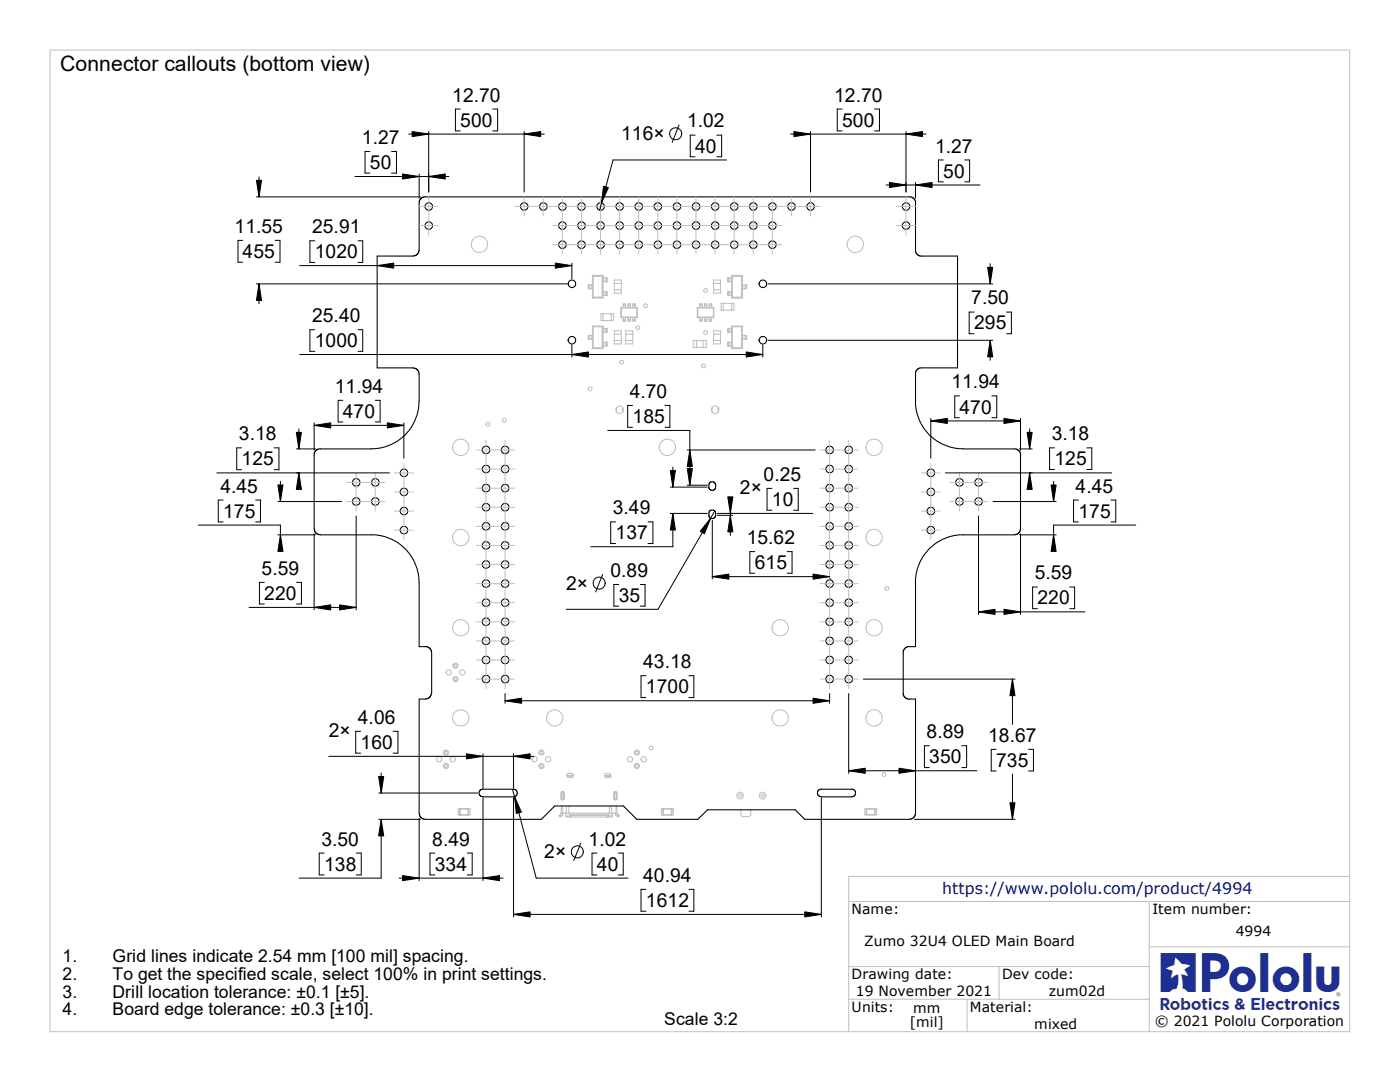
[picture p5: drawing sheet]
<svg xmlns="http://www.w3.org/2000/svg" width="279mm" height="216mm" viewBox="0 0 279 216" stroke-linecap="round" stroke-linejoin="round" font-family="sans-serif">
<g fill="none" stroke="#c0c0c0" stroke-width=".2">
<path d="M10 10h259.4v195.9h-259.4zM85.6 39.3v7.6M104.6 39.3v3.8M108.4 39.3v3.8M112.2 39.3v11.4M116 39.3v11.4M119.8 39.3v11.4M123.7 39.3v11.4M127.5 39.3v11.4M131.3 39.3v11.4M135.1 39.3v11.4M138.9 39.3v11.4"/>
<path d="M142.7 39.3v11.4M146.5 39.3v11.4M150.3 39.3v11.4M154.1 39.3v11.4M157.9 39.3v3.8M161.8 39.3v3.8M180.8 39.3v7.6M83.7 45h3.8M83.7 41.2h3.8M102.7 41.2h61M110.3 48.8h45.7M110.3 45h45.7"/>
<path d="M178.9 45h3.8M178.9 41.2h3.8M69.2 96.3h7.6M71.1 94.4v7.6M74.9 94.4v7.6M78.7 98.2h3.8M78.7 94.4h3.8M80.6 92.5v15.2M95.1 93.6h7.6M95.1 89.8h7.6M95.1 97.4h7.6M97 87.9v49.5"/>
<path d="M100.8 87.9v49.5M163.7 93.6h7.6M163.7 89.8h7.6M163.7 97.4h7.6M165.6 87.9v49.5M169.4 87.9v49.5M183.9 98.2h3.8M183.9 94.4h3.8M185.8 92.5v15.2M189.6 96.3h7.6M191.5 94.4v7.6M195.3 94.4v7.6"/>
<path d="M69.2 100.1h7.6M78.7 105.8h3.8M78.7 102h3.8M95.1 116.5h7.6M95.1 112.6h7.6M95.1 108.8h7.6M95.1 101.2h7.6M95.1 105h7.6M163.7 116.5h7.6M163.7 112.6h7.6M163.7 108.8h7.6M163.7 101.2h7.6"/>
<path d="M163.7 105h7.6M183.9 105.8h3.8M183.9 102h3.8M189.6 100.1h7.6M95.1 120.3h7.6M95.1 124.1h7.6M95.1 127.9h7.6M95.1 131.7h7.6M95.1 135.5h7.6M163.7 120.3h7.6M163.7 124.1h7.6M163.7 127.9h7.6"/>
<path d="M163.7 131.7h7.6M163.7 135.5h7.6M169.4 179.9h100M229.4 179.9v26M269.4 174.9h-100v31M169.4 199.4h60M169.4 192.9h60M193 199.4v6.5M199.4 192.9v6.5M229.4 188.9h40"/>
</g>
<g fill="none" stroke="#c0c0c0" stroke-width=".21">
<path d="M117.6 56.9h.1M117.6 57.6h.1M117.6 56.9h-.2v.7h.2M117.6 56.9v.7M117.7 56.9h.4M117.7 57.6h.5M117.7 56.9v.7M118.1 56.9h.1M118.1 56.9v.7M118.2 59.5h2.2M118.2 54.9h2.2M118.2 54.9v4.6"/>
<path d="M118.2 54.9l.1 .2M118.3 55.1h1.9v4.3h-1.9M118.3 55.1h1.9M118.3 55.1v4.3M118.3 59.4l-.1 .1M120.2 59.3l-1.9 .1M120.2 55.1v4.2M120.2 59.3l.2 .2M120.4 56.2h.5M120.4 55.5h.5M120.4 59h.5M120.4 58.2h.5"/>
<path d="M120.4 54.9v4.6M120.4 54.9l-.2 .2M120.4 55.5v.7M120.4 58.2v.8M120.9 59h.1M120.9 58.2h.1M120.9 56.2h.1M120.9 55.5h.1M120.9 55.5v.7M120.9 58.2v.8M121 55.5h.2v.7h-.2M121 58.2h.2v.8h-.2"/>
<path d="M121 55.5v.7M121 58.2v.8M122.6 55.9h1.4v2.6h-1.4zM122.6 57.8h1.4M122.6 56.6h1.4M142.4 55.9h1.4v2.6h-1.4zM142.4 57.8h1.4M142.4 56.6h1.4M145.4 58.2h.1M145.4 59h.1M145.4 55.5h.1M145.4 56.2h.1"/>
<path d="M145.4 55.5v.7M145.4 58.2v.8M145.4 55.5h-.2v.7h.2M145.4 58.2h-.2v.8h.2M145.5 55.5v.7M145.5 58.2v.8M145.5 56.2h.5M145.5 55.5h.5M145.5 59h.5M145.5 58.2h.5M145.9 55.5v.7M145.9 58.2v.8"/>
<path d="M146 54.9v4.6M146 59.5h2.2M146 54.9l.1 .2M146 54.9h2.2M146.1 55.1v4.3M146.1 55.1h1.9v4.3h-1.9M146.1 55.1h.1M146.1 59.4l-.1 .1M146.2 55.1v4.2M146.2 59.3h1.8M146.2 59.3l-.1 .1M146.2 55.1h1.8"/>
<path d="M148 55.1v4.2M148 59.3l.2 .2M148.2 54.9v4.6M148.2 54.9l-.2 .2M148.2 56.9h.5M148.3 56.9v.7M148.7 56.9h.1M148.7 56.9v.7M148.8 56.9v.7M148.8 56.9h.2v.7h-.8M117.6 66.9h.1M117.6 67.7h.1"/>
<path d="M117.6 66.9h-.2v.8h.2M117.6 66.9v.8M117.7 66.9h.4M117.7 67.7h.5M117.7 66.9v.8M118.1 66.9h.1M118.1 66.9v.8M118.2 65.1l.2 .1h1.8M118.2 65.1h2.2M118.2 69.6h2.2M118.2 65.1v4.5M118.3 69.4h1.9"/>
<path d="M118.3 69.4l-.1 .2M119.9 62.6h2.6v1.4h-2.6zM120.2 65.2v4.2M120.2 65.2h-1.9v4.2M120.2 65.2h.1M120.2 69.4l.2 .2M120.4 68.3h.5M120.4 69h.5M120.4 66.3h.5M120.4 65.5h.5M120.4 62.6v1.4M120.4 65.1v4.5"/>
<path d="M120.4 65.1l-.2 .1M120.4 65.5v.8M120.4 68.3v.7M120.9 69h.1M120.9 68.3h.1M120.9 66.3h.1M120.9 65.5h.1M120.9 65.5v.8M120.9 68.3v.7M121 68.3h.2v.7h-.2M121 65.5h.2v.8h-.2M121 65.5v.8"/>
<path d="M121 68.3v.7M122 62.6v1.4M122.6 66h1.4v2.6h-1.4zM122.6 66.7h1.4M122.6 67.9h1.4M123.9 61.3v2.1M123.9 61.3l.1 .1M123.9 61.3h3.3M123.9 63.4h3.3M124 63.3h3.1M124 61.4h3.2v1.9h-3.2M124 61.4v1.9"/>
<path d="M124 61.4h3.1M124 63.3l-.1 .1M124.4 60.9h.4M124.4 63.8h.4M124.4 61.4v-.8h.4v.8M124.4 63.3v.8h.4v-.8M124.4 63.9h.4M124.4 60.8h.4M124.9 66h1.4v2.6h-1.4zM124.9 66.7h1.4M124.9 67.9h1.4M125.3 61.4v-.8h.5v.8"/>
<path d="M125.3 63.3v.8h.5v-.8M125.3 60.9h.5M125.3 63.8h.5M125.3 63.9h.5M125.3 60.8h.5M126.3 60.9h.5M126.3 63.8h.5M126.3 61.4v-.8h.5v.8M126.3 63.3v.8h.5v-.8M126.3 63.9h.5M126.3 60.8h.5M127.1 63.3l.1 .1"/>
<path d="M127.1 61.4v1.9M127.2 61.3l-.1 .1M127.2 61.3v2.1M138.3 67.9h2.7v1.4h-2.7zM139 67.9v1.4M139.1 61.3h3.4M139.1 63.4h3.4M139.1 61.3v2.1M139.1 61.3l.1 .1M139.2 63.3h3.2M139.2 61.4h3.2v1.9h-3.2M139.2 61.4h3.2"/>
<path d="M139.2 61.4v1.9M139.2 63.3l-.1 .1M139.6 60.9h.5M139.6 63.8h.5M139.6 63.9h.5M139.6 60.8h.5M139.6 63.3v.8h.5v-.8M139.6 61.4v-.8h.5v.8M140.3 67.9v1.4M140.6 60.9h.5M140.6 63.8h.5M140.6 63.9h.5"/>
<path d="M140.6 60.8h.5M140.6 63.3v.8h.5v-.8M140.6 61.4v-.8h.5v.8M141.6 60.9h.4M141.6 63.8h.4M141.6 63.9h.4M141.6 60.8h.4M141.6 63.3v.8h.4v-.8M141.6 61.4v-.8h.4v.8M142.4 63.3l.1 .1M142.4 61.4v1.9M142.4 66h1.4v2.6h-1.4z"/>
<path d="M142.4 66.7h1.4M142.4 67.9h1.4M142.5 61.3l-.1 .1M142.5 61.3v2.1M143.9 60.5h2.6v1.4h-2.6zM144.4 60.5v1.4M145.4 65.5h.1M145.4 66.3h.1M145.4 68.3h.1M145.4 69h.1M145.4 68.3h-.2v.7h.2M145.4 65.5h-.2v.8h.2"/>
<path d="M145.4 65.5v.8M145.4 68.3v.7M145.5 68.3h.5M145.5 69h.5M145.5 66.3h.5M145.5 65.5h.5M145.5 65.5v.8M145.5 68.3v.7M145.9 65.5v.8M145.9 68.3v.7M146 60.5v1.4M146 65.1l.2 .1"/>
<path d="M146 65.1h2.2M146 65.1v4.5M146 69.6h2.2M146.1 69.4h1.9M146.1 69.4l-.1 .2M146.2 65.2h1.8M146.2 65.2v4.2M148 65.2v4.2M148 65.2h-1.9v4.2M148 65.2h.1M148 69.4l.2 .2M148.2 65.1l-.2 .1"/>
<path d="M148.2 65.1v4.5M148.2 66.9h.5M148.3 66.9v.8M148.7 66.9h.1M148.7 66.9v.8M148.8 66.9h.2v.8h-.8M148.8 66.9v.8M123.1 81.3v.9M124.2 81.3v.9M142.1 81.3v.9M143.3 81.3v.9M88.8 149.9h.3l.2 .1-.2 .5-.3-.1z"/>
<path d="M88.8 152.7l.3-.1 .2 .4a.3 .3 0 0 1-.4 .1 .3 .3 0 0 1-.1-.4zM107.8 149.9h.4l.1 .1-.1 .5-.4-.1zM107.8 152.7l.4-.1 .1 .4a.3 .3 0 0 1-.4 .1 .3 .3 0 0 1-.1-.4zM112 158h.6v1.3a.37 .37 0 0 1-.2 .3 .37 .37 0 0 1-.4-.1zM112 158.4h.1M112 158.1v1.4M112.1 159.3h.4M112.1 158.7h.4M112.2 158h.1M112.2 157.9v.1M112.2 158h.3M112.4 158v.3"/>
<path d="M112.5 158.3h.1M112.5 158.3h-.4v1.3M112.5 158.3v1.3M112.6 158.1v.2M113.2 154.7h.2M113.2 155h.2M113.3 154.7v.3M113.4 154.7h.3M113.4 154.7v.4M113.4 155.1h.8M113.6 154.3h.6l.2 .2v.4l-.4 .2M113.6 154.3l-.4 .1v.5l.2 .2 .6 .1"/>
<path d="M113.7 154.7v.4M113.7 154.7h.8M113.9 154.7v.4M114.3 154.7v.4M120.7 154.7h.2M120.9 154.7h.3M120.9 154.7v.4M120.9 155.1h.3M121.1 154.3l-.3 .1-.1 .5 .2 .2 .6 .1M121.1 154.3h.6l.2 .2v.4l-.4 .2M121.2 155.1h.5M121.2 154.7h.8"/>
<path d="M121.2 154.7v.4M121.4 154.7v.4M121.8 154.7v.4M121.8 155h.1M121.9 154.7v.3M122.5 158.3h.1M122.5 158h.6v1.3a.37 .37 0 0 1-.2 .3 .37 .37 0 0 1-.4-.1zM122.5 158.1v.2M122.6 159.3h.4M122.6 158.7h.4M122.6 158.3h.4v1.3M122.6 158.3v1.3"/>
<path d="M122.7 158h.3M122.8 158v.3M122.9 157.9v.1M123 158.4h.1M123.1 158.1v1.4M126.9 152.7l.3-.1 .2 .4a.3 .3 0 0 1-.4 .1 .3 .3 0 0 1-.1-.4zM126.9 149.9h.3l.2 .1-.2 .5-.3-.1zM147.5 158.5h.3l.2 .1a.3 .3 0 0 1-.3 .4 .3 .3 0 0 1-.2-.5zM91.4 161.4h2.4v1.2h-2.4zM91.7 161.4v1.2M93.4 161.4l.1 1.2h-1.7v-1.2h1.6M93.5 161.4v1.2"/>
<path d="M111.8 162.6l-.3 .1 .3 .3 .2-.1M111.8 162.6l.2 .3M112 162.3l-.2 .3M112 162.3h.2M112 160.8v1.5h.4M112.2 160.8v1.5M112.2 162.3h10.9M112.4 162.3l-.4 .6M112.4 162.3h.1M112.9 162.3l.2 .7h9l.1-.1 .1-.6M112.9 162.8h.8M113 160.8v1.5"/>
<path d="M113.5 160.8v1.5M113.6 162.3l.1 .7h.3v-.3M113.7 162.6l.3 .1M113.7 162.5h7.8M114 162.7h7.2M121.5 162.6l-.3 .1M121.5 162.8h.7M121.5 162.3v.6l-.3 .1v-.3M121.6 160.8v1.5M122.1 160.8v1.5M122.9 160.8v1.5M123.1 162.3h.1"/>
<path d="M123.1 160.8v1.5M123.1 162.3h-.3v.3l.3 .3M123.1 162.3l.3 .3M123.4 162.6l.2 .1-.2 .3-.3-.1M123.4 162.6l-.3 .3M132 161.4h2.4v1.2h-2.4zM132.3 161.4v1.2M132.4 161.4v1.2h1.6v-1.2M132.4 161.4h1.6M132.4 161.4v1.2M134 161.4v1.2M134.1 161.4v1.2"/>
<path d="M147.9 161.6v1l.2 .3h1.4l.3-.3v-1M172.6 161.4h2.4v1.2h-2.4zM172.9 161.4v1.2h1.8v-1.2M173 161.4h1.6M173 161.4v1.2M173 161.4l-.1 1.2M174.6 161.4v1.2"/>
<circle cx="95.7" cy="48.8" r="1.63"/>
<circle cx="140.8" cy="58" r=".4"/>
<circle cx="170.7" cy="48.8" r="1.64"/>
<circle cx="117.8" cy="77.6" r=".38"/>
<circle cx="124" cy="72.3" r=".38"/>
<circle cx="127.3" cy="65.4" r=".38"/>
<circle cx="128.8" cy="61" r=".38"/>
<circle cx="140.4" cy="73" r=".38"/>
<circle cx="140.8" cy="66.4" r=".4"/>
<circle cx="91.9" cy="89.3" r="1.65"/>
<circle cx="97.4" cy="84.6" r=".4"/>
<circle cx="100.6" cy="83.9" r=".38"/>
<circle cx="123.7" cy="81.8" r=".75"/>
<circle cx="133.2" cy="89.3" r="1.64"/>
<circle cx="142.7" cy="81.8" r=".75"/>
<circle cx="174.4" cy="89.3" r="1.65"/>
<circle cx="91.9" cy="107.2" r="1.65"/>
<circle cx="174.4" cy="107.2" r="1.65"/>
<circle cx="177" cy="117.4" r=".4"/>
<circle cx="89.5" cy="134.2" r=".52"/>
<circle cx="90.9" cy="135.5" r=".31"/>
<circle cx="90.9" cy="132.8" r=".31"/>
<circle cx="90.9" cy="135.5" r=".52"/>
<circle cx="90.9" cy="132.8" r=".52"/>
<circle cx="91.9" cy="125.3" r="1.63"/>
<circle cx="92.3" cy="134.2" r=".52"/>
<circle cx="155.7" cy="125.3" r="1.63"/>
<circle cx="174.4" cy="125.3" r="1.63"/>
<circle cx="87.7" cy="151.5" r=".53"/>
<circle cx="89" cy="150.2" r=".52"/>
<circle cx="89" cy="152.9" r=".53"/>
<circle cx="90.4" cy="151.5" r=".53"/>
<circle cx="91.9" cy="143.3" r="1.63"/>
<circle cx="106.7" cy="151.5" r=".53"/>
<circle cx="108" cy="150.2" r=".52"/>
<circle cx="108.1" cy="152.9" r=".53"/>
<circle cx="109.4" cy="151.5" r=".53"/>
<circle cx="110.7" cy="143.3" r="1.63"/>
<circle cx="125.8" cy="151.5" r=".53"/>
<circle cx="127.1" cy="150.2" r=".52"/>
<circle cx="127.1" cy="152.9" r=".53"/>
<circle cx="128.5" cy="151.5" r=".53"/>
<circle cx="130" cy="149.2" r=".38"/>
<circle cx="147.7" cy="158.7" r=".67"/>
<circle cx="152.2" cy="158.7" r=".67"/>
<circle cx="152.2" cy="158.7" r=".3"/>
<circle cx="155.7" cy="143.3" r="1.63"/>
<circle cx="174.4" cy="143.3" r="1.63"/>
<circle cx="176.4" cy="154.5" r=".38"/>
</g>
<g fill="none" stroke="#000" stroke-width=".21">
<path d="M182.7 40.5v9.7l.5 .7 .7 .2M182.8 40.5l-.3-.7-.7-.5-96.9-.1-.7 .3-.5 .7v9.7l-.3 .7-.3 .3-.6 .2h-7.2v22.3h7.2l.5 .1 .4 .4 .3 .7-.1 6.3-.3 1.8-.6 1.4-1 1.7-1.3 1.4-1.7 1.2-1.9 .8-2.7 .4h-10.5l-.4 .1-.5 .8v15l.2 .8 .6 .3 .4 .1h10.2M183.9 51.1h7.2v22.3h-7.5l-.7 .5-.2 .4v6.6l.3 1.8 .6 1.4 1 1.7 1.3 1.4 1.7 1.2 2 .8 2.6 .4h10.6l.7 .5 .2 .7M141.4 97.2l.4 .6 .4 .1 .3-.2 .3-.5-.1-.8-.3-.3-.7 .1-.2 .4v.6M203.7 90.8v14.7l-.3 .8-.4 .3-.5 .1h-11.1l-1.8 .4-1.5 .5-1.2 .7-1 .8-1.6 1.8-.7 1.2-.6 1.5-.3 2.6M74.1 106.7l2.7 .4 1.4 .5 1.2 .7 1.8 1.6 .8 1 .7 1.2 .6 1.5 .3 1.8 .1 13.6h1.2M141.4 102.8l.4 .6 .4 .1 .3-.1 .3-.6-.1-.8-.3-.2-.7 .1-.2 .3v.6M182.7 116.2v12.8l-1.7 .1-.6 .4-.1 .4v8.7l.5 .7 .7 .2M84.9 129l.7 .2 .5 .7v8.4M86.1 138.3l-.2 .7-.6 .4-1.6 .1v22.8v.4l.4 .5 .8 .3h23.1l2.7-2.7h13.7l2.7 2.7h12.2l1.9-1.9h17.5l1.9 1.9 21.2-.1 .7-.4 .2-.7v-22.8h-1.2M95.8 157.7l.6-.3 6.3 .1 .4 .2 .2 .5-.3 .5-.5 .3h-6.1l-.4-.1-.3-.3-.1-.6zM163.3 157.7l.6-.3 6.3 .1 .4 .2 .2 .5-.2 .5-.6 .3h-6.1l-.4-.1-.3-.3v-.6z"/>
<path d="M91.8 162.6h.1M91.8 161.4h.1M93.4 162.6h.1M93.4 161.4h.1M132.4 161.4h.1M132.4 162.6h.1M134 161.4h.1M134 162.6h.1"/>
<circle cx="85.6" cy="41.2" r=".76"/>
<circle cx="85.6" cy="45" r=".76"/>
<circle cx="104.6" cy="41.2" r=".76"/>
<circle cx="108.4" cy="41.2" r=".76"/>
<circle cx="112.2" cy="41.2" r=".76"/>
<circle cx="112.2" cy="45" r=".76"/>
<circle cx="112.2" cy="48.8" r=".76"/>
<circle cx="114.1" cy="56.6" r=".76"/>
<circle cx="116" cy="48.8" r=".76"/>
<circle cx="116" cy="45" r=".76"/>
<circle cx="116" cy="41.2" r=".76"/>
<circle cx="119.8" cy="48.8" r=".76"/>
<circle cx="119.8" cy="41.2" r=".76"/>
<circle cx="119.8" cy="45" r=".76"/>
<circle cx="123.7" cy="48.8" r=".76"/>
<circle cx="123.7" cy="45" r=".76"/>
<circle cx="123.7" cy="41.2" r=".76"/>
<circle cx="127.5" cy="45" r=".76"/>
<circle cx="127.5" cy="41.2" r=".76"/>
<circle cx="127.5" cy="48.8" r=".76"/>
<circle cx="131.3" cy="41.2" r=".76"/>
<circle cx="131.3" cy="48.8" r=".76"/>
<circle cx="131.3" cy="45" r=".76"/>
<circle cx="135.1" cy="48.8" r=".76"/>
<circle cx="135.1" cy="45" r=".76"/>
<circle cx="135.1" cy="41.2" r=".76"/>
<circle cx="138.9" cy="41.2" r=".76"/>
<circle cx="138.9" cy="45" r=".76"/>
<circle cx="138.9" cy="48.8" r=".76"/>
<circle cx="142.7" cy="41.2" r=".76"/>
<circle cx="142.7" cy="45" r=".76"/>
<circle cx="142.7" cy="48.8" r=".76"/>
<circle cx="146.5" cy="41.2" r=".76"/>
<circle cx="146.5" cy="48.8" r=".76"/>
<circle cx="146.5" cy="45" r=".76"/>
<circle cx="150.3" cy="41.2" r=".76"/>
<circle cx="150.3" cy="48.8" r=".76"/>
<circle cx="150.3" cy="45" r=".76"/>
<circle cx="152.2" cy="56.6" r=".76"/>
<circle cx="154.1" cy="41.2" r=".76"/>
<circle cx="154.1" cy="45" r=".76"/>
<circle cx="154.1" cy="48.8" r=".76"/>
<circle cx="157.9" cy="41.2" r=".76"/>
<circle cx="161.8" cy="41.2" r=".76"/>
<circle cx="180.8" cy="41.2" r=".76"/>
<circle cx="180.8" cy="45" r=".76"/>
<circle cx="114.1" cy="67.9" r=".76"/>
<circle cx="152.2" cy="67.9" r=".76"/>
<circle cx="71.1" cy="96.3" r=".77"/>
<circle cx="74.9" cy="96.3" r=".77"/>
<circle cx="80.6" cy="94.4" r=".77"/>
<circle cx="80.6" cy="98.2" r=".77"/>
<circle cx="97" cy="89.8" r=".77"/>
<circle cx="97" cy="93.6" r=".77"/>
<circle cx="97" cy="97.4" r=".77"/>
<circle cx="100.8" cy="89.8" r=".77"/>
<circle cx="100.8" cy="97.4" r=".77"/>
<circle cx="100.8" cy="93.6" r=".77"/>
<circle cx="165.6" cy="93.6" r=".77"/>
<circle cx="165.6" cy="89.8" r=".77"/>
<circle cx="165.6" cy="97.4" r=".77"/>
<circle cx="169.4" cy="89.8" r=".77"/>
<circle cx="169.4" cy="97.4" r=".77"/>
<circle cx="169.4" cy="93.6" r=".77"/>
<circle cx="185.8" cy="98.2" r=".77"/>
<circle cx="185.8" cy="94.4" r=".77"/>
<circle cx="191.5" cy="96.3" r=".77"/>
<circle cx="195.3" cy="96.3" r=".77"/>
<circle cx="71.1" cy="100.1" r=".77"/>
<circle cx="74.9" cy="100.1" r=".77"/>
<circle cx="80.6" cy="105.8" r=".77"/>
<circle cx="80.6" cy="102" r=".77"/>
<circle cx="97" cy="108.8" r=".77"/>
<circle cx="97" cy="112.6" r=".77"/>
<circle cx="97" cy="101.2" r=".77"/>
<circle cx="97" cy="105" r=".77"/>
<circle cx="97" cy="116.5" r=".77"/>
<circle cx="100.8" cy="105" r=".77"/>
<circle cx="100.8" cy="108.8" r=".77"/>
<circle cx="100.8" cy="116.5" r=".77"/>
<circle cx="100.8" cy="101.2" r=".77"/>
<circle cx="100.8" cy="112.6" r=".77"/>
<circle cx="165.6" cy="105" r=".77"/>
<circle cx="165.6" cy="108.8" r=".77"/>
<circle cx="165.6" cy="101.2" r=".77"/>
<circle cx="165.6" cy="116.5" r=".77"/>
<circle cx="165.6" cy="112.6" r=".77"/>
<circle cx="169.4" cy="101.2" r=".77"/>
<circle cx="169.4" cy="116.5" r=".77"/>
<circle cx="169.4" cy="105" r=".77"/>
<circle cx="169.4" cy="112.6" r=".77"/>
<circle cx="169.4" cy="108.8" r=".77"/>
<circle cx="185.8" cy="105.8" r=".77"/>
<circle cx="185.8" cy="102" r=".77"/>
<circle cx="191.5" cy="100.1" r=".77"/>
<circle cx="195.3" cy="100.1" r=".77"/>
<circle cx="97" cy="124.1" r=".77"/>
<circle cx="97" cy="135.5" r=".77"/>
<circle cx="97" cy="127.9" r=".77"/>
<circle cx="97" cy="120.3" r=".77"/>
<circle cx="97" cy="131.7" r=".77"/>
<circle cx="100.8" cy="120.3" r=".77"/>
<circle cx="100.8" cy="135.5" r=".77"/>
<circle cx="100.8" cy="131.7" r=".77"/>
<circle cx="100.8" cy="124.1" r=".77"/>
<circle cx="100.8" cy="127.9" r=".77"/>
<circle cx="165.6" cy="127.9" r=".77"/>
<circle cx="165.6" cy="135.5" r=".77"/>
<circle cx="165.6" cy="124.1" r=".77"/>
<circle cx="165.6" cy="120.3" r=".77"/>
<circle cx="165.6" cy="131.7" r=".77"/>
<circle cx="169.4" cy="124.1" r=".77"/>
<circle cx="169.4" cy="135.5" r=".77"/>
<circle cx="169.4" cy="120.3" r=".77"/>
<circle cx="169.4" cy="127.9" r=".77"/>
<circle cx="169.4" cy="131.7" r=".77"/>
</g>
<g fill="none" stroke="#000" stroke-width=".2">
<path d="M51.2 39.3h32.7M51.7 35.3v4M70.8 35.2h18.8M73.8 30.2h-.9v4.3h.9M78.1 30.2h1v4.3h-1M81.6 26.8h27M83.7 34.7v4.8M85.6 26.2v12.1M91.9 21.8h-1v4.3h1M98.3 21.8h1v4.3h-1M104.6 26.2v12.1M135.5 24.9l-1.3 3.5"/>
<path d="M138.7 27h-.9v4.3h.9M143 27h1v4.3h-1M145 31.9h-22.7l-2.6 10.1M157.8 26.8h27M161.8 26.2v12.1M168.1 21.8h-1v4.3h1M174.5 21.8h1v4.3h-1M176.8 36.9h18.8M180.8 26.2v12.1M182.7 36.4v3.1M188.3 31.9h-1v4.4h1M192.5 31.9h1v4.4h-1"/>
<path d="M48.4 48h-.9v4.3h.9M51.2 56.6h62M51.7 56.6v4M54.9 48h1v4.3h-1M59.8 53h54.3M62.8 48h-1v4.4h1M71.5 48h.9v4.4h-.9M114.1 52.5v3.1M153.2 56.6h44.9M197.6 52.6v4M59.8 70.7h92.4M62.8 65.8h-1v4.3h1"/>
<path d="M68.4 79.9h-.9v4.3h.9M71.5 65.8h.9v4.3h-.9M74.9 79.9h1v4.3h-1M114.1 68.9v2.3M152.2 68.9v2.3M153.2 67.9h44.9M191.5 79h-1v4.4h1M194.4 62.3h-1v4.3h1M197.6 67.9v4M198 79h.9v4.4h-.9M200.9 62.3h.9v4.3h-.9M43.3 94.4h34.4"/>
<path d="M44.5 99.8h-.9v4.3h.9M48.2 89.4h-1v4.3h1M51 99.8h1v4.3h-1M54.7 89.4h1v4.3h-1M56 96.1v4M59.1 89.6h3.8M59.6 94.4h.1M59.6 85.6v4M62.7 84.4v5.4M62.7 84.9h17.9M80.6 84.4v7M121.3 85.9h16.4v10.9"/>
<path d="M126.2 80.9h-.9v4.4h.9M132.7 80.9h1v4.4h-1M133.8 97.2h7.3M134.3 93.2v4M137.2 96.8h3.9M137.2 89.8h25.5M154.1 97.5h-1v4.3h1M158.4 97.5h.9v4.3h-.9M185.8 83.5v7.9M185.8 84h17.9M188.7 94.4h33.2M203.5 89.6h2.5"/>
<path d="M203.7 83.5v6.3M205.5 94.4h.1M205.5 85.6v4M210.3 96.1v4M210.4 89.4h-.9v4.3h.9M215.2 99.8h-1v4.3h1M216.9 89.4h1v4.3h-1M221.7 99.8h1v4.3h-1M39.6 104.8h16.4v1.9M52.7 116.2h-.9v4.3h.9M55.5 100.1h12.7M55.5 106.7h7.4"/>
<path d="M59.2 116.2h1v4.3h-1M62.7 106.5v15.2M71.1 103v18.7M120.3 114.6l-1.4 3.5M122.9 104.1h-1v4.4h1M123.5 116.6h-1v4.3h1M127.8 116.6h.9v4.3h-.9M129.3 104.1h1v4.4h-1M133.8 102.4h7.3M134.3 102.4v6.7h-16.4M142.2 103.8v11.7M142.2 115.1h23.4"/>
<path d="M142.5 102.2l-11.2 19.4h-18.3M143.1 102.8h3.1M143.1 102.4h19.1M145.8 102.4h.1M145.8 102.4v4.4M150.6 110.1h-1v4.3h1M157.1 110.1h1v4.3h-1M165.6 115.5h.1M195.3 103v19.6M198.2 100.1h12.6M203.5 106.7h7.3M203.7 106.5v16.1"/>
<path d="M207.1 117.1h-1v4.4h1M213.5 117.1h1v4.4h-1M226.7 104.8h-16.4v1.9M49.7 121.2h21.4M100.8 138.4v1.9M100.8 139.8h64.8M128.9 134.8h-1v4.4h1M137.5 134.8h1v4.4h-1M165.6 138.4v1.9M169.4 138.4v15.9M172.3 135.5h30.3M195.3 122.1h21.2"/>
<path d="M202.1 135.5v9M65.6 150.9h40.9M72 145.9h-1v4.4h1M75.6 158.2h19.8M76.1 154.3v3.9M78.4 145.9h1v4.4h-1M96.4 150.4v6.9M96.4 159.3v16.4M102.3 157.5l4.7 17.7h18.3M102.5 150.4v6.9M102.5 159.3v23.7M163.9 159.3v23.7"/>
<path d="M169.4 153.8h25.5M185.5 148.8h-1v4.4h1M191.9 148.8h1v4.4h-1M198.8 149.5h-1v4.3h1M202.1 154.5v9M205.3 149.5h.9v4.3h-.9M64.7 170.2h-1v4.4h1M71.1 170.2h1v4.4h-1M75.6 163.5h8.3M76.1 163.5v11.7h-16.4M79.7 175.2h20.7M83.7 163.3v12.4"/>
<path d="M86.8 170.2h-1v4.4h1M93.3 170.2h.9v4.4h-.9M115.9 168.2l-1.4 3.5M119.1 170.2h-.9v4.4h.9M123.4 170.2h1v4.4h-1M128.9 177.5h-1v4.3h1M137.5 177.5h1v4.3h-1M182.5 163.5h20.1M102.5 182.5h61.4"/>
<circle cx="134.8" cy="26.7" r="1.22"/>
<circle cx="119.6" cy="116.4" r="1.21"/>
<circle cx="115.2" cy="170" r="1.2"/>
</g>
<g fill="#000" stroke="#000" stroke-width=".2">
<path d="M51.2 36h1l-.5 3.3zM80.3 34.7l3.4 .5-3.4 .5zM82.3 26.2l3.3 .6-3.3 .5zM85.6 35.2l3.3-.5v1zM104.6 26.8l3.3-.6v1.1zM158.5 26.2l3.3 .6-3.3 .5zM180.8 26.8l3.3-.6v1.1zM177.5 36.4l3.3 .5-3.3 .5zM182.7 36.9l3.3-.5v1zM51.7 56.6l.5 3.3h-1zM75.3 53l3.3-.5v1zM110.8 52.5l3.3 .5-3.3 .5z"/>
<path d="M120.4 37.2l1 .2-1.3 3.1zM197.1 53.3h1l-.5 3.3zM114.1 70.7l3.3-.5v1zM148.9 70.2l3.3 .5-3.3 .5zM197.6 67.9l.5 3.3h-1zM59.1 86.3h1.1l-.6 3.3zM59.6 94.4l.6 3.3h-1.1zM62.7 84.9l3.3-.5v1zM77.3 84.4l3.3 .5-3.3 .5zM133.8 93.9h1l-.5 3.3zM137.2 93.5h1l-.5 3.3zM137.7 89.8l.5 3.3h-1z"/>
<path d="M185.8 84l3.3-.5v1zM200.4 83.5l3.3 .5-3.3 .5zM205.5 94.4l.5 3.3h-1zM205 86.3h1l-.5 3.3zM55.5 96.8h1l-.5 3.3zM56 106.7l.5 3.3h-1zM134.3 102.4l.5 3.3h-1zM141.8 103.4l-1.2 3.1-.9-.5zM142.2 115.1l3.3-.5v1zM145.8 102.8l.5 3.3h-1.1zM145.2 99.1h1.1l-.5 3.3zM162.3 114.6l3.3 .5-3.3 .5z"/>
<path d="M209.8 96.8h1l-.5 3.3zM210.3 106.7l.5 3.3h-1zM62.7 121.2l3.3-.5v1zM67.8 120.7l3.3 .5-3.3 .5zM100.8 139.8l3.3-.5v1zM162.3 139.3l3.3 .5-3.3 .5zM195.3 122.1l3.3-.5v1zM202.1 135.5l.5 3.3h-1.1zM200.4 121.6l3.3 .5-3.3 .5zM75.6 154.9h1l-.5 3.3zM93.1 150.4l3.3 .5-3.3 .5zM102.5 150.9l3.3-.5v1z"/>
<path d="M102.7 159l1.4 3.1-1.1 .2zM169.4 153.8l3.3-.5v1zM179.4 153.3l3.3 .5-3.3 .5zM76.1 163.5l.5 3.3h-1zM80.3 174.7l3.4 .5-3.4 .5zM96.4 175.2l3.3-.5v1zM201.5 160.2h1.1l-.5 3.3zM102.5 182.5l3.3-.6v1.1zM160.6 181.9l3.3 .6-3.3 .5z"/>
</g>
<text font-size="7.7" fill="#1e2f94" x="231.7" y="197.9">R</text>
<text font-size="4.2" x="12" y="14.2">Connector callouts (bottom view)</text>
<g font-size="3.9">
<text x="90.3" y="20.3">12.70</text>
<text x="166.5" y="20.3">12.70</text>
<text x="72.2" y="28.7">1.27</text>
<text x="91.9" y="25.3">500</text>
<text x="124" y="28">116×</text>
<text x="137.1" y="25.4">1.02</text>
<text x="168.1" y="25.3">500</text>
<text x="73.8" y="33.7">50</text>
<text x="138.7" y="30.4">40</text>
<text x="186.6" y="30.4">1.27</text>
<text x="188.3" y="35.4">50</text>
<text x="46.8" y="46.5">11.55</text>
<text x="62.3" y="46.5">25.91</text>
<text x="48.4" y="51.5">455</text>
<text x="62.8" y="51.5">1020</text>
<text x="62.3" y="64.3">25.40</text>
<text x="193.8" y="60.7">7.50</text>
<text x="194.4" y="65.7">295</text>
<text x="62.8" y="69.3">1000</text>
<text x="189.9" y="77.5">11.94</text>
<text x="66.8" y="78.4">11.94</text>
<text x="68.4" y="83.4">470</text>
<text x="125.7" y="79.4">4.70</text>
<text x="191.5" y="82.5">470</text>
<text x="47.7" y="87.9">3.18</text>
<text x="126.2" y="84.4">185</text>
<text x="209.9" y="87.9">3.18</text>
<text x="48.2" y="92.9">125</text>
<text x="152.4" y="96">0.25</text>
<text x="210.4" y="92.8">125</text>
<text x="44" y="98.3">4.45</text>
<text x="147.7" y="98.5">2×</text>
<text x="154.1" y="101">10</text>
<text x="214.7" y="98.3">4.45</text>
<text x="44.5" y="103.3">175</text>
<text x="122.3" y="102.6">3.49</text>
<text x="122.9" y="107.6">137</text>
<text x="215.2" y="103.3">175</text>
<text x="149" y="108.6">15.62</text>
<text x="150.6" y="113.5">615</text>
<text x="52.2" y="114.7">5.59</text>
<text x="52.7" y="119.7">220</text>
<text x="113" y="117.7">2×</text>
<text x="121.8" y="115.1">0.89</text>
<text x="206.5" y="115.6">5.59</text>
<text x="123.5" y="120.1">35</text>
<text x="207.1" y="120.6">220</text>
<text x="128.4" y="133.3">43.18</text>
<text x="128.9" y="138.3">1700</text>
<text x="65.6" y="147">2×</text>
<text x="71.4" y="144.4">4.06</text>
<text x="72" y="149.4">160</text>
<text x="184.9" y="147.3">8.89</text>
<text x="197.2" y="148">18.67</text>
<text x="185.5" y="152.3">350</text>
<text x="198.8" y="153">735</text>
<text x="64.1" y="168.7">3.50</text>
<text x="64.7" y="173.7">138</text>
<text x="86.3" y="168.7">8.49</text>
<text x="86.8" y="173.7">334</text>
<text x="108.6" y="171.3">2×</text>
<text x="117.5" y="168.7">1.02</text>
<text x="119.1" y="173.7">40</text>
<text x="128.4" y="176">40.94</text>
<text x="128.9" y="181">1612</text>
</g>
<g font-size="3.5">
<text x="12.5" y="192">1.</text>
<text x="12.5" y="195.6">2.</text>
<text x="22.5" y="192">Grid lines indicate 2.54 mm [100 mil] spacing.</text>
<text x="22.5" y="195.6">To get the specified scale, select 100% in print settings.</text>
<text x="12.5" y="199.1">3.</text>
<text x="12.5" y="202.6">4.</text>
<text x="22.5" y="199.1">Drill location tolerance: ±0.1 [±5].</text>
<text x="22.5" y="202.6">Board edge tolerance: ±0.3 [±10].</text>
<text x="132.6" y="204.6">Scale 3:2</text>
</g>
<text font-size="3.2" fill="#018" x="188.1" y="178.4">https://www.pololu.com/product/4994</text>
<g font-size="2.8">
<text x="170" y="182.4">Name:</text>
<text x="230" y="182.4">Item number:</text>
<text x="172.5" y="188.7">Zumo 32U4 OLED Main Board</text>
<text x="246.6" y="186.7">4994</text>
<text x="170" y="195.4">Drawing date:</text>
<text x="200" y="195.4">Dev code:</text>
<text x="170" y="201.9">Units:</text>
<text x="170.8" y="198.8">19 November 2021</text>
<text x="182.2" y="202.1">mm</text>
<text x="193.6" y="201.9">Material:</text>
<text x="209.3" y="198.8">zum02d</text>
<text x="181.6" y="205">[mil]</text>
<text x="206.4" y="205.2">mixed</text>
<text x="230.5" y="204.7">© 2021 Pololu Corporation</text>
</g>
<text font-size="1" fill="#1e3095" x="266.6" y="198.8">®</text>
</svg>
